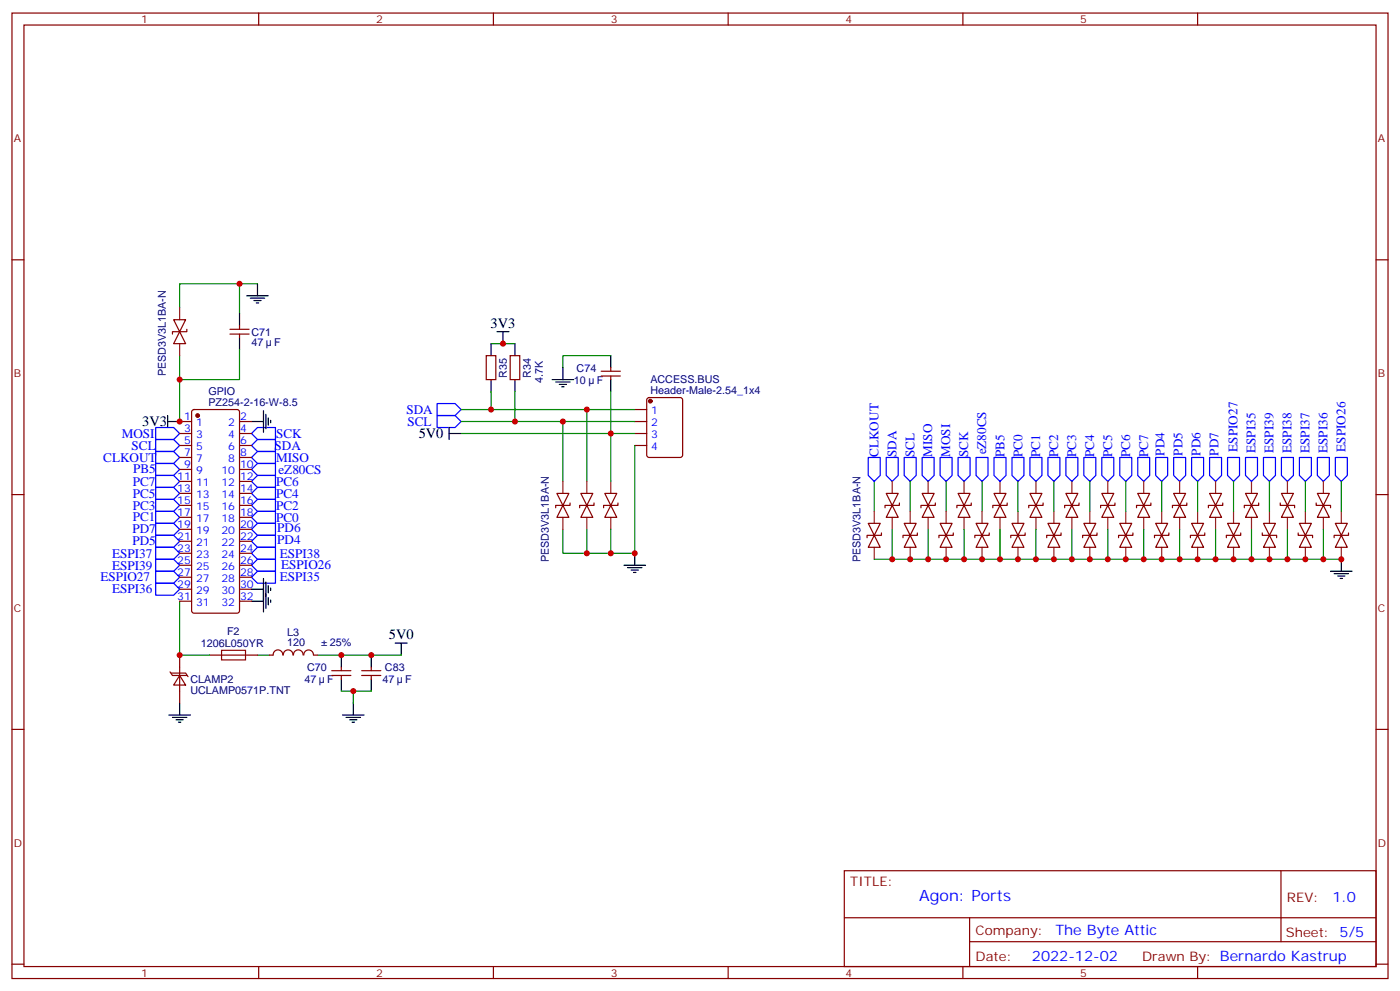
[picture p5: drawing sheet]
<svg xmlns="http://www.w3.org/2000/svg" width="412mm" height="292mm" viewBox="0 0 412 292" stroke-linecap="round" stroke-linejoin="round" font-family="sans-serif">
<g fill="none" stroke="#870000" stroke-width=".35">
<path d="M3.5 3.8h405.4v284.4h-405.4zM7.1 7.4h398.2v277.3h-398.2zM76.2 3.8v3.6M145.3 3.8v3.6M214.5 3.8v3.6M283.6 3.8v3.6M352.8 3.8v3.6M3.5 76.5h3.6M405.3 76.5h3.6M51.2 94.2h3.5l-1.8 3.5zM52.9 97.7l1.8 3.5h-3.5zM55 97v.7h-4.2v.7"/>
<path d="M67.7 97h5.7M67.7 98.4h5.7M70.6 95.9v1.1M70.6 98.4v1M143.2 104.7h2.8v7.1h-2.8zM150.3 104.7h2.8v7.1h-2.8zM177.1 110.7h5.6M177.1 109.3h5.6M179.9 108.3v1M179.9 110.7v1.1M190.7 117.3l.5-.2h9.2l.6 .4 .1 16.5-.5 .7h-9.4l-.6-.4-.1-16.5zM52.9 124.1h3.5"/>
<path d="M52.9 127.7h3.5M52.9 131.2h3.5M52.9 134.7h3.5M52.9 138.3h3.5M56.7 120.8l.4-.2h12.7l.7 .4 .1 58.9-.3 .5-.5 .2h-12.7l-.4-.2-.3-.5v-58.6zM70.6 124.1h3.5M70.6 127.7h3.5M70.6 131.2h3.5M70.6 134.7h3.5M70.6 138.3h3.5M187 120.6h3.5M187 124.1h3.5"/>
<path d="M187 127.7h3.5M187 131.2h3.5M3.5 145.7h3.6M52.9 141.8h3.5M52.9 159.4h3.5M52.9 145.3h3.5M52.9 155.9h3.5M52.9 148.8h3.5M52.9 152.4h3.5M70.6 141.8h3.5M70.6 159.4h3.5M70.6 145.3h3.5"/>
<path d="M70.6 155.9h3.5M70.6 148.8h3.5M70.6 152.4h3.5M164 145.3h3.6l-1.8 3.5zM165.8 148.8l1.8 3.6h-3.6zM167.9 148.1v.7h-4.2v.7M171.1 145.3h3.5l-1.7 3.5zM172.9 148.8l1.7 3.6h-3.5zM175 148.1v.7h-4.3v.7M178.2 145.3h3.5l-1.8 3.5zM179.9 148.8l1.8 3.6h-3.5zM182 148.1v.7h-4.2v.7"/>
<path d="M255.8 154.1h3.5l-1.8 3.6zM257.5 157.7l1.8 3.5h-3.5zM259.6 157v.7h-4.2v.7M261.1 145.3h3.5l-1.8 3.5zM262.8 148.8l1.8 3.6h-3.5zM264.9 148.1v.7h-4.2v.7M266.3 154.1h3.6l-1.8 3.6zM268.1 157.7l1.8 3.5h-3.6zM270.2 157v.7h-4.2v.7M271.6 145.3h3.6l-1.8 3.5zM273.4 148.8l1.8 3.6h-3.6zM275.5 148.1v.7h-4.2v.7"/>
<path d="M276.9 154.1h3.6l-1.8 3.6zM278.7 157.7l1.8 3.5h-3.6zM280.8 157v.7h-4.2v.7M282.2 145.3h3.6l-1.8 3.5zM284 148.8l1.8 3.6h-3.6zM286.1 148.1v.7h-4.2v.7M287.5 154.1h3.5l-1.7 3.6zM289.3 157.7l1.7 3.5h-3.5zM291.4 157v.7h-4.2v.7M292.8 145.3h3.5l-1.7 3.5zM294.6 148.8l1.7 3.6h-3.5zM296.7 148.1v.7h-4.2v.7"/>
<path d="M298.1 154.1h3.5l-1.7 3.6zM299.9 157.7l1.7 3.5h-3.5zM302 157v.7h-4.3v.7M303.4 145.3h3.5l-1.7 3.5zM305.2 148.8l1.7 3.6h-3.5zM307.3 148.1v.7h-4.3v.7M308.7 154.1h3.5l-1.8 3.6zM310.4 157.7l1.8 3.5h-3.5zM312.6 157v.7h-4.3v.7M314 145.3h3.5l-1.8 3.5zM315.7 148.8l1.8 3.6h-3.5zM317.9 148.1v.7h-4.3v.7"/>
<path d="M319.3 154.1h3.5l-1.8 3.6zM321 157.7l1.8 3.5h-3.5zM323.1 157v.7h-4.2v.7M324.6 145.3h3.5l-1.8 3.5zM326.3 148.8l1.8 3.6h-3.5zM328.4 148.1v.7h-4.2v.7M329.8 154.1h3.6l-1.8 3.6zM331.6 157.7l1.8 3.5h-3.6zM333.7 157v.7h-4.2v.7M335.1 145.3h3.6l-1.8 3.5zM336.9 148.8l1.8 3.6h-3.6zM339 148.1v.7h-4.2v.7"/>
<path d="M340.4 154.1h3.6l-1.8 3.6zM342.2 157.7l1.8 3.5h-3.6zM344.3 157v.7h-4.2v.7M345.7 145.3h3.5l-1.7 3.5zM347.5 148.8l1.7 3.6h-3.5zM349.6 148.1v.7h-4.2v.7M351 154.1h3.5l-1.7 3.6zM352.8 157.7l1.7 3.5h-3.5zM354.9 157v.7h-4.2v.7M356.3 145.3h3.5l-1.7 3.5zM358.1 148.8l1.7 3.6h-3.5zM360.2 148.1v.7h-4.2v.7"/>
<path d="M361.6 154.1h3.5l-1.7 3.6zM363.4 157.7l1.7 3.5h-3.5zM365.5 157v.7h-4.3v.7M366.9 145.3h3.5l-1.7 3.5zM368.7 148.8l1.7 3.6h-3.5zM370.8 148.1v.7h-4.3v.7M371.8 157v.7h4.3v.7M372.2 154.1h3.5l-1.8 3.6zM373.9 157.7l1.8 3.5h-3.5zM377.1 148.1v.7h4.3v.7M377.5 145.3h3.5l-1.8 3.5zM379.2 148.8l1.8 3.6h-3.5z"/>
<path d="M382.4 157v.7h4.2v.7M382.8 154.1h3.5l-1.8 3.6zM384.5 157.7l1.8 3.5h-3.5zM387.7 148.1v.7h4.2v.7M388.1 145.3h3.5l-1.8 3.5zM389.8 148.8l1.8 3.6h-3.5zM393.3 154.1h3.6l-1.8 3.6zM395.1 157.7l1.8 3.5h-3.6zM397.2 157v.7h-4.2v.7M405.3 145.7h3.6M52.9 177.1h3.5M52.9 173.5h3.5"/>
<path d="M52.9 170h3.5M52.9 166.5h3.5M52.9 162.9h3.5M70.6 177.1h3.5M70.6 173.5h3.5M70.6 170h3.5M70.6 166.5h3.5M70.6 162.9h3.5M50.1 197.9l.7 1h4.2M50.4 198.2h4.3l.7 1.1M52.9 198.9l1.8 2.9h-3.5zM52.9 192.9v14.1"/>
<path d="M61.7 192.9h14.1M79.4 192.9h1M80.5 192.9a1.41 1.41 0 0 1 1.4-1.5 1.41 1.41 0 0 1 1.4 1.5M83.5 192.9a1.41 1.41 0 0 1 1.4-1.5 1.41 1.41 0 0 1 1.4 1.5M86.5 192.9a1.41 1.41 0 0 1 1.4-1.5 1.41 1.41 0 0 1 1.4 1.5M89.5 192.9a1.41 1.41 0 0 1 1.4-1.5 1.41 1.41 0 0 1 1.4 1.5M92.4 192.9h1.1M97.7 197.5h5.7M97.7 198.9h5.7M100.5 196.5v1M100.5 198.9v1.1M106.5 197.5h5.7"/>
<path d="M106.5 198.9h5.7M109.4 196.5v1M109.4 198.9v1.1M3.5 214.8h3.6M405.3 214.8h3.6M248.7 256.4h156.6v28.3h-156.6zM377.3 256.5v20.8M248.7 270.3h156.5M285.6 277.3h119.6M285.6 270.3v14.1M3.5 284h3.6M76.2 284.7v3.5"/>
<path d="M145.3 284.7v3.5M214.5 284.7v3.5M283.6 284.7v3.5M352.8 284.7v3.5M405.3 284h3.6"/>
</g>
<g fill="none" stroke="#00f" stroke-width=".35">
<path d="M128.8 118.9h5.3l1.7 1.7-1.7 1.8h-5.3zM45.9 125.9h5.3l1.7 1.8-1.7 1.7h-5.3zM45.9 129.4h5.3l1.7 1.8-1.7 1.8h-5.3zM45.9 133h5.3l1.7 1.7-1.7 1.8h-5.3zM45.9 136.5h5.3l1.7 1.8-1.7 1.7h-5.3zM74.1 138.3l1.7-1.8h5.3v3.5h-5.3zM74.1 127.7l1.7-1.8h5.3v3.5h-5.3zM74.1 134.7l1.7-1.7h5.3v3.5h-5.3zM74.1 131.2l1.7-1.8h5.3v3.6h-5.3zM128.8 122.4h5.3l1.7 1.7-1.7 1.8h-5.3zM255.8 134.7h3.5v5.3l-1.8 1.8-1.7-1.8zM261.1 134.7h3.5v5.3l-1.8 1.8-1.7-1.8z"/>
<path d="M266.3 134.7h3.6v5.3l-1.8 1.8-1.8-1.8zM271.6 134.7h3.6v5.3l-1.8 1.8-1.8-1.8zM276.9 134.7h3.6v5.3l-1.8 1.8-1.8-1.8zM282.2 134.7h3.6v5.3l-1.8 1.8-1.8-1.8zM287.5 134.7h3.5v5.3l-1.7 1.8-1.8-1.8zM292.8 134.7h3.5v5.3l-1.7 1.8-1.8-1.8zM298.1 134.7h3.5v5.3l-1.7 1.8-1.8-1.8zM303.4 134.7h3.5v5.3l-1.7 1.8-1.8-1.8zM308.7 134.7h3.5v5.3l-1.8 1.8-1.7-1.8zM314 134.7h3.5v5.3l-1.8 1.8-1.7-1.8zM319.3 134.7h3.5v5.3l-1.8 1.8-1.7-1.8zM324.6 134.7h3.5v5.3l-1.8 1.8-1.7-1.8z"/>
<path d="M329.8 134.7h3.6v5.3l-1.8 1.8-1.8-1.8zM335.1 134.7h3.6v5.3l-1.8 1.8-1.8-1.8zM340.4 134.7h3.6v5.3l-1.8 1.8-1.8-1.8zM345.7 134.7h3.5v5.3l-1.7 1.8-1.8-1.8zM351 134.7h3.5v5.3l-1.7 1.8-1.8-1.8zM356.3 134.7h3.5v5.3l-1.7 1.8-1.8-1.8zM361.6 134.7h3.5v5.3l-1.7 1.8-1.8-1.8zM366.9 134.7h3.5v5.3l-1.7 1.8-1.8-1.8zM372.2 134.7h3.5v5.3l-1.8 1.8-1.7-1.8zM377.5 134.7h3.5v5.3l-1.8 1.8-1.7-1.8zM382.8 134.7h3.5v5.3l-1.8 1.8-1.7-1.8zM388.1 134.7h3.5v5.3l-1.8 1.8-1.7-1.8z"/>
<path d="M393.3 134.7h3.6v5.3l-1.8 1.8-1.8-1.8zM45.9 140h5.3l1.7 1.8-1.7 1.7h-5.3zM45.9 143.5h5.3l1.7 1.8-1.7 1.8h-5.3zM45.9 147.1h5.3l1.7 1.7-1.7 1.8h-5.3zM45.9 150.6h5.3l1.7 1.8-1.7 1.7h-5.3zM45.9 154.1h5.3l1.7 1.8-1.7 1.8h-5.3zM45.9 157.7h5.3l1.7 1.7-1.7 1.8h-5.3zM74.1 141.8l1.7-1.8h5.3v3.5h-5.3zM74.1 145.3l1.7-1.8h5.3v3.6h-5.3zM74.1 148.8l1.7-1.7h5.3v3.5h-5.3zM74.1 152.4l1.7-1.8h5.3v3.5h-5.3zM74.1 155.9l1.7-1.8h5.3v3.6h-5.3z"/>
<path d="M74.1 159.4l1.7-1.7h5.3v3.5h-5.3zM45.9 171.8h5.3l1.7 1.7-1.7 1.8h-5.3zM45.9 161.2h5.3l1.7 1.7-1.7 1.8h-5.3zM45.9 164.7h5.3l1.7 1.8-1.7 1.7h-5.3zM45.9 168.2h5.3l1.7 1.8-1.7 1.8h-5.3zM74.1 170l1.7-1.8h5.3v3.6h-5.3zM74.1 162.9l1.7-1.7h5.3v3.5h-5.3zM74.1 166.5l1.7-1.8h5.3v3.5h-5.3z"/>
</g>
<g fill="none" stroke="#000" stroke-width=".35">
<path d="M70.6 92.4v3.5M70.6 99.4v3.6M72.7 87.1h6.3M73.7 87.8h4.3M74.8 88.5h2.1M75.5 89.2h.7M75.8 83.6v3.5M146.4 97.7h3.5M148.2 97.7v3.5M144.6 101.2v3.5M144.6 111.8v3.5M151.7 101.2v3.5"/>
<path d="M151.7 111.8v3.5M162.6 111.8h6.4M163.7 112.5h4.2M164.7 113.2h2.2M165.5 113.9h.7M165.8 108.3v3.5M179.9 104.7v3.6M179.9 111.8v3.5M49.4 124.1h3.5M49.4 122.4v3.5M74.1 124.1h3.5M77.6 121v6.3"/>
<path d="M78.3 122v4.3M79 123.1v2.1M79.7 123.8v.7M132.3 127.7h3.5M132.3 125.9v3.5M74.1 177.1h3.5M74.1 173.5h3.5M77.6 170.4v9.8M78.3 171.4v7.8M79 172.5v2.1M79 176v2.1M79.7 173.2v.7"/>
<path d="M79.7 176.7v.7M183.8 166.5h6.3M184.9 167.2h4.2M185.9 167.9h2.1M186.6 168.6h.7M187 162.9v3.6M391.9 168.2h6.4M393 168.9h4.2M394.1 169.7h2.1M394.8 170.4h.7M395.1 164.7v3.5M100.5 192.9v3.6"/>
<path d="M100.5 200v3.5M109.4 192.9v3.6M109.4 200v3.5M116.4 189.4h3.5M118.2 189.4v3.5M49.7 210.6h6.4M50.8 211.3h4.2M51.9 212h2.1M52.6 212.7h.7M52.9 207v3.6M100.9 210.6h6.3M102 211.3h4.2"/>
<path d="M103 212h2.1M103.7 212.7h.7M104.1 207v3.6"/>
</g>
<g fill="none" stroke="#008700" stroke-width=".35">
<path d="M52.9 90.6v-7h17.7v8.8M70.6 83.6h5.2M52.9 111.8v12.3M70.6 103v8.8h-17.7v-7.1M144.6 101.2h7.1M144.6 115.3v5.3M151.7 115.3v8.8M179.9 104.7h-14.1v3.6M179.9 115.3v26.5M135.8 127.7h51.2M135.8 124.1h51.2M135.8 120.6h51.2"/>
<path d="M165.8 124.1v17.7M172.9 120.6v21.2M187 131.2v31.7h-21.2v-7M172.9 155.9v7M179.9 155.9v7M257.5 141.8v8.8M262.8 155.9v8.8M268.1 141.8v8.8M273.4 155.9v8.8M278.7 141.8v8.8M284 155.9v8.8M289.3 141.8v8.8"/>
<path d="M294.6 155.9v8.8M299.9 141.8v8.8M305.2 155.9v8.8M310.4 141.8v8.8M315.7 155.9v8.8M321 141.8v8.8M326.3 155.9v8.8M331.6 141.8v8.8M336.9 155.9v8.8M342.2 141.8v8.8M347.5 155.9v8.8M352.8 141.8v8.8"/>
<path d="M358.1 155.9v8.8M363.4 141.8v8.8M368.7 155.9v8.8M373.9 141.8v8.8M379.2 155.9v8.8M384.5 141.8v8.8M389.8 155.9v8.8M395.1 141.8v8.8M52.9 177.1v15.8h8.8M257.5 164.7h137.6M75.8 192.9h3.6M93.5 192.9h24.7"/>
<path d="M100.5 203.5h8.9M104.1 203.5v3.5"/>
</g>
<path d="M65.3 191.5h7v2.8h-7z" fill="none" stroke="#a10000" stroke-width=".35"/>
<g fill="#870000" stroke="#870000" stroke-width=".35">
<circle cx="191.6" cy="118.1" r=".53"/>
<circle cx="58.2" cy="122.4" r=".53"/>
</g>
<g fill="none" stroke="#8c2424" stroke-width=".35">
<path d="M52.9 90.6v3.6M52.9 101.2v3.5M165.8 141.8v3.5M165.8 152.4v3.5M172.9 141.8v3.5M172.9 152.4v3.5M179.9 141.8v3.5M179.9 152.4v3.5M257.5 150.6v3.5M262.8 141.8v3.5M262.8 152.4v3.5M268.1 150.6v3.5"/>
<path d="M273.4 141.8v3.5M273.4 152.4v3.5M278.7 150.6v3.5M284 141.8v3.5M284 152.4v3.5M289.3 150.6v3.5M294.6 141.8v3.5M294.6 152.4v3.5M299.9 150.6v3.5M305.2 141.8v3.5M305.2 152.4v3.5M310.4 150.6v3.5"/>
<path d="M315.7 141.8v3.5M315.7 152.4v3.5M321 150.6v3.5M326.3 141.8v3.5M326.3 152.4v3.5M331.6 150.6v3.5M336.9 141.8v3.5M336.9 152.4v3.5M342.2 150.6v3.5M347.5 141.8v3.5M347.5 152.4v3.5M352.8 150.6v3.5"/>
<path d="M358.1 141.8v3.5M358.1 152.4v3.5M363.4 150.6v3.5M368.7 141.8v3.5M368.7 152.4v3.5M373.9 150.6v3.5M379.2 141.8v3.5M379.2 152.4v3.5M384.5 150.6v3.5M389.8 141.8v3.5M389.8 152.4v3.5M395.1 150.6v3.5"/>
<path d="M257.5 161.2v3.5M268.1 161.2v3.5M278.7 161.2v3.5M289.3 161.2v3.5M299.9 161.2v3.5M310.4 161.2v3.5M321 161.2v3.5M331.6 161.2v3.5M342.2 161.2v3.5M352.8 161.2v3.5M363.4 161.2v3.5M373.9 161.2v3.5"/>
<path d="M384.5 161.2v3.5M395.1 161.2v3.5"/>
</g>
<g fill="#c00">
<circle cx="148.2" cy="101.2" r=".88"/>
<circle cx="70.6" cy="83.6" r=".88"/>
<circle cx="100.5" cy="192.9" r=".88"/>
<circle cx="179.9" cy="127.7" r=".88"/>
<circle cx="179.9" cy="162.9" r=".88"/>
<circle cx="187" cy="162.9" r=".88"/>
<circle cx="172.9" cy="162.9" r=".88"/>
<circle cx="165.8" cy="124.1" r=".88"/>
<circle cx="172.9" cy="120.6" r=".88"/>
<circle cx="52.9" cy="111.8" r=".88"/>
<circle cx="52.9" cy="124.1" r=".88"/>
<circle cx="395.1" cy="164.7" r=".88"/>
<circle cx="144.6" cy="120.6" r=".88"/>
<circle cx="151.7" cy="124.1" r=".88"/>
<circle cx="52.9" cy="192.9" r=".88"/>
<circle cx="109.4" cy="192.9" r=".88"/>
<circle cx="104.1" cy="203.5" r=".88"/>
<circle cx="273.4" cy="164.7" r=".88"/>
<circle cx="284" cy="164.7" r=".88"/>
<circle cx="294.6" cy="164.7" r=".88"/>
<circle cx="305.2" cy="164.7" r=".88"/>
<circle cx="315.7" cy="164.7" r=".88"/>
<circle cx="326.3" cy="164.7" r=".88"/>
<circle cx="336.9" cy="164.7" r=".88"/>
<circle cx="347.5" cy="164.7" r=".88"/>
<circle cx="358.1" cy="164.7" r=".88"/>
<circle cx="262.8" cy="164.7" r=".88"/>
<circle cx="368.7" cy="164.7" r=".88"/>
<circle cx="268.1" cy="164.7" r=".88"/>
<circle cx="278.7" cy="164.7" r=".88"/>
<circle cx="289.3" cy="164.7" r=".88"/>
<circle cx="299.9" cy="164.7" r=".88"/>
<circle cx="331.6" cy="164.7" r=".88"/>
<circle cx="342.2" cy="164.7" r=".88"/>
<circle cx="310.4" cy="164.7" r=".88"/>
<circle cx="321" cy="164.7" r=".88"/>
<circle cx="352.8" cy="164.7" r=".88"/>
<circle cx="363.4" cy="164.7" r=".88"/>
<circle cx="373.9" cy="164.7" r=".88"/>
<circle cx="384.5" cy="164.7" r=".88"/>
<circle cx="379.2" cy="164.7" r=".88"/>
<circle cx="389.8" cy="164.7" r=".88"/>
</g>
<text font-size="4.6" fill="#00f" x="270.8" y="265.5">Agon: Ports</text>
<g font-size="4.2">
<text x="144.5" y="96.6">3V3</text>
<text x="41.9" y="125.6">3V3</text>
<text x="123.4" y="129.1">5V0</text>
<text x="114.5" y="188.3">5V0</text>
</g>
<g font-size="4.2" fill="#00f">
<text x="392.5" y="265.7">1.0</text>
<text x="310.9" y="275.3">The Byte Attic</text>
<text x="304" y="283.1">2022-12-02</text>
</g>
<g font-size="3.9" fill="#00f">
<text x="119.7" y="121.9">SDA</text>
<text x="120" y="125.4">SCL</text>
<text x="35.9" y="128.9">MOSI</text>
<text x="81.3" y="129">SCK</text>
<text x="30.4" y="136">CLKOUT</text>
<text x="38.8" y="132.5">SCL</text>
<text x="80.9" y="132.6">SDA</text>
<text x="81.3" y="136">MISO</text>
<text x="258.8" y="134.5" transform="rotate(-90 258.8 134.5)">CLKOUT</text>
<text x="264.1" y="134.5" transform="rotate(-90 264.1 134.5)">SDA</text>
<text x="269.4" y="134.5" transform="rotate(-90 269.4 134.5)">SCL</text>
<text x="274.6" y="134.5" transform="rotate(-90 274.6 134.5)">MISO</text>
<text x="279.9" y="134.5" transform="rotate(-90 279.9 134.5)">MOSI</text>
<text x="285.2" y="134.5" transform="rotate(-90 285.2 134.5)">SCK</text>
<text x="290.5" y="133.8" transform="rotate(-90 290.5 133.8)">eZ80CS</text>
<text x="295.9" y="134.5" transform="rotate(-90 295.9 134.5)">PB5</text>
<text x="301.2" y="134.5" transform="rotate(-90 301.2 134.5)">PC0</text>
<text x="306.4" y="134.5" transform="rotate(-90 306.4 134.5)">PC1</text>
<text x="311.7" y="134.5" transform="rotate(-90 311.7 134.5)">PC2</text>
<text x="317" y="134.5" transform="rotate(-90 317 134.5)">PC3</text>
<text x="322.3" y="134.5" transform="rotate(-90 322.3 134.5)">PC4</text>
<text x="327.6" y="134.5" transform="rotate(-90 327.6 134.5)">PC5</text>
<text x="332.9" y="134.5" transform="rotate(-90 332.9 134.5)">PC6</text>
<text x="338.2" y="134.5" transform="rotate(-90 338.2 134.5)">PC7</text>
<text x="343" y="134.2" transform="rotate(-90 343 134.2)">PD4</text>
<text x="348.3" y="134.2" transform="rotate(-90 348.3 134.2)">PD5</text>
<text x="353.6" y="134.2" transform="rotate(-90 353.6 134.2)">PD6</text>
<text x="358.9" y="134.2" transform="rotate(-90 358.9 134.2)">PD7</text>
<text x="364.6" y="133" transform="rotate(-90 364.6 133)">ESPIO27</text>
<text x="369.9" y="133.4" transform="rotate(-90 369.9 133.4)">ESPI35</text>
<text x="375.2" y="133.4" transform="rotate(-90 375.2 133.4)">ESPI39</text>
<text x="380.4" y="133.4" transform="rotate(-90 380.4 133.4)">ESPI38</text>
<text x="385.7" y="133.4" transform="rotate(-90 385.7 133.4)">ESPI37</text>
<text x="391" y="133.4" transform="rotate(-90 391 133.4)">ESPI36</text>
<text x="396.3" y="133" transform="rotate(-90 396.3 133)">ESPIO26</text>
<text x="39.1" y="143">PC7</text>
<text x="39.2" y="139.4">PB5</text>
<text x="81.3" y="143">PC6</text>
<text x="82" y="139.6">eZ80CS</text>
<text x="39.1" y="146.5">PC5</text>
<text x="81.3" y="146.6">PC4</text>
<text x="39.1" y="150.1">PC3</text>
<text x="39.1" y="153.6">PC1</text>
<text x="81.3" y="150.1">PC2</text>
<text x="81.3" y="153.7">PC0</text>
<text x="39" y="157.1">PD7</text>
<text x="39" y="160.6">PD5</text>
<text x="81.7" y="160.2">PD4</text>
<text x="81.7" y="156.7">PD6</text>
<text x="33" y="164.3">ESPI37</text>
<text x="33" y="167.8">ESPI39</text>
<text x="82.4" y="164.3">ESPI38</text>
<text x="82.8" y="167.7">ESPIO26</text>
<text x="29.6" y="171.2">ESPIO27</text>
<text x="82.4" y="171.2">ESPI35</text>
<text x="33.1" y="174.7">ESPI36</text>
</g>
<g font-size="3.9" fill="#800">
<text x="250.5" y="261">TITLE:</text>
<text x="379.1" y="265.7">REV:</text>
<text x="287.4" y="275.2">Company:</text>
<text x="378.7" y="275.8">Sheet: 5/5</text>
<text x="287.4" y="282.9">Date:</text>
<text x="336.4" y="283">Drawn By: Bernardo Kastrup</text>
</g>
<g font-size="3.2" fill="#800">
<text x="41.6" y="6.8">1</text>
<text x="110.8" y="6.8">2</text>
<text x="179.9" y="6.8">3</text>
<text x="249.1" y="6.8">4</text>
<text x="318.2" y="6.8">5</text>
<text x="4.1" y="41.9">A</text>
<text x="405.9" y="41.9">A</text>
<text x="4.1" y="111.1">B</text>
<text x="405.9" y="111.1">B</text>
<text x="4.1" y="180.2">C</text>
<text x="405.9" y="180.2">C</text>
<text x="4.1" y="249.4">D</text>
<text x="405.9" y="249.4">D</text>
<text x="41.6" y="287.7">1</text>
<text x="110.8" y="287.7">2</text>
<text x="179.9" y="287.7">3</text>
<text x="249.1" y="287.7">4</text>
<text x="318.2" y="287.7">5</text>
</g>
<g font-size="3.2" fill="#000080">
<text x="74.1" y="98.9">C71</text>
<text x="74.1" y="102">47</text>
<text x="80.8" y="102">F</text>
<text x="48.8" y="110.9" transform="rotate(-90 48.8 110.9)">PESD3V3L1BA-N</text>
<text x="149.3" y="111.3" transform="rotate(-90 149.3 111.3)">R35</text>
<text x="156.4" y="111.3" transform="rotate(-90 156.4 111.3)">R34</text>
<text x="159.9" y="112.9" transform="rotate(-90 159.9 112.9)">4.7K</text>
<text x="169.1" y="113">10</text>
<text x="169.8" y="109.4">C74</text>
<text x="175.8" y="113">F</text>
<text x="191.6" y="112.9">ACCESS.BUS</text>
<text x="61.4" y="119.4">PZ254-2-16-W-8.5</text>
<text x="61.4" y="116.3">GPIO</text>
<text x="191.6" y="116">Header-Male-2.54_1x4</text>
<text x="161.7" y="165.5" transform="rotate(-90 161.7 165.5)">PESD3V3L1BA-N</text>
<text x="253.4" y="165.5" transform="rotate(-90 253.4 165.5)">PESD3V3L1BA-N</text>
<text x="59.2" y="190.6">1206L050YR</text>
<text x="66.9" y="187.1">F2</text>
<text x="84.6" y="190.3">120</text>
<text x="84.6" y="187.2">L3</text>
<text x="97.1" y="190.3">25%</text>
<text x="90.5" y="197.6">C70</text>
<text x="113.4" y="197.6">C83</text>
<text x="56.1" y="201.2">CLAMP2</text>
<text x="89.7" y="201.2">47</text>
<text x="96.4" y="201.2">F</text>
<text x="112.6" y="201.2">47</text>
<text x="119.3" y="201.2">F</text>
<text x="56.1" y="204.3">UCLAMP0571P.TNT</text>
</g>
<g font-size="3.2" fill="#00f">
<text x="54.3" y="123.8">1</text>
<text x="57.7" y="125.6">1</text>
<text x="67.2" y="125.6">2</text>
<text x="70.7" y="123.8">2</text>
<text x="191.8" y="122">1</text>
<text x="191.8" y="125.6">2</text>
<text x="54.3" y="127.3">3</text>
<text x="54.3" y="130.8">5</text>
<text x="57.7" y="129.1">3</text>
<text x="67.2" y="129.1">4</text>
<text x="70.7" y="130.8">6</text>
<text x="70.7" y="127.3">4</text>
<text x="191.8" y="129.1">3</text>
<text x="54.3" y="134.4">7</text>
<text x="54.3" y="137.9">9</text>
<text x="57.7" y="132.6">5</text>
<text x="57.7" y="136.1">7</text>
<text x="67.2" y="136.1">8</text>
<text x="67.2" y="132.6">6</text>
<text x="70.7" y="137.9">10</text>
<text x="70.7" y="134.4">8</text>
<text x="191.8" y="132.6">4</text>
<text x="52.2" y="141.4">11</text>
<text x="57.7" y="139.7">9</text>
<text x="57.7" y="143.2">11</text>
<text x="65.2" y="143.2">12</text>
<text x="65.2" y="139.7">10</text>
<text x="70.7" y="141.4">12</text>
<text x="52.2" y="145">13</text>
<text x="52.2" y="148.5">15</text>
<text x="57.7" y="146.7">13</text>
<text x="65.2" y="146.7">14</text>
<text x="70.7" y="148.5">16</text>
<text x="70.7" y="145">14</text>
<text x="52.2" y="152">17</text>
<text x="52.2" y="155.5">19</text>
<text x="57.7" y="150.2">15</text>
<text x="57.7" y="153.8">17</text>
<text x="65.2" y="153.8">18</text>
<text x="65.2" y="150.2">16</text>
<text x="70.7" y="155.5">20</text>
<text x="70.7" y="152">18</text>
<text x="52.2" y="159.1">21</text>
<text x="57.7" y="157.3">19</text>
<text x="57.7" y="160.8">21</text>
<text x="65.2" y="160.8">22</text>
<text x="65.2" y="157.3">20</text>
<text x="70.7" y="159.1">22</text>
<text x="52.2" y="162.6">23</text>
<text x="52.2" y="166.1">25</text>
<text x="57.7" y="164.4">23</text>
<text x="57.7" y="167.9">25</text>
<text x="65.2" y="167.9">26</text>
<text x="65.2" y="164.4">24</text>
<text x="70.7" y="166.1">26</text>
<text x="70.7" y="162.6">24</text>
<text x="52.2" y="169.7">27</text>
<text x="52.2" y="173.2">29</text>
<text x="57.7" y="171.4">27</text>
<text x="65.2" y="171.4">28</text>
<text x="70.7" y="173.2">30</text>
<text x="70.7" y="169.7">28</text>
<text x="52.2" y="176.7">31</text>
<text x="57.7" y="174.9">29</text>
<text x="57.7" y="178.5">31</text>
<text x="65.2" y="178.5">32</text>
<text x="65.2" y="174.9">30</text>
<text x="70.7" y="176.7">32</text>
</g>
</svg>
